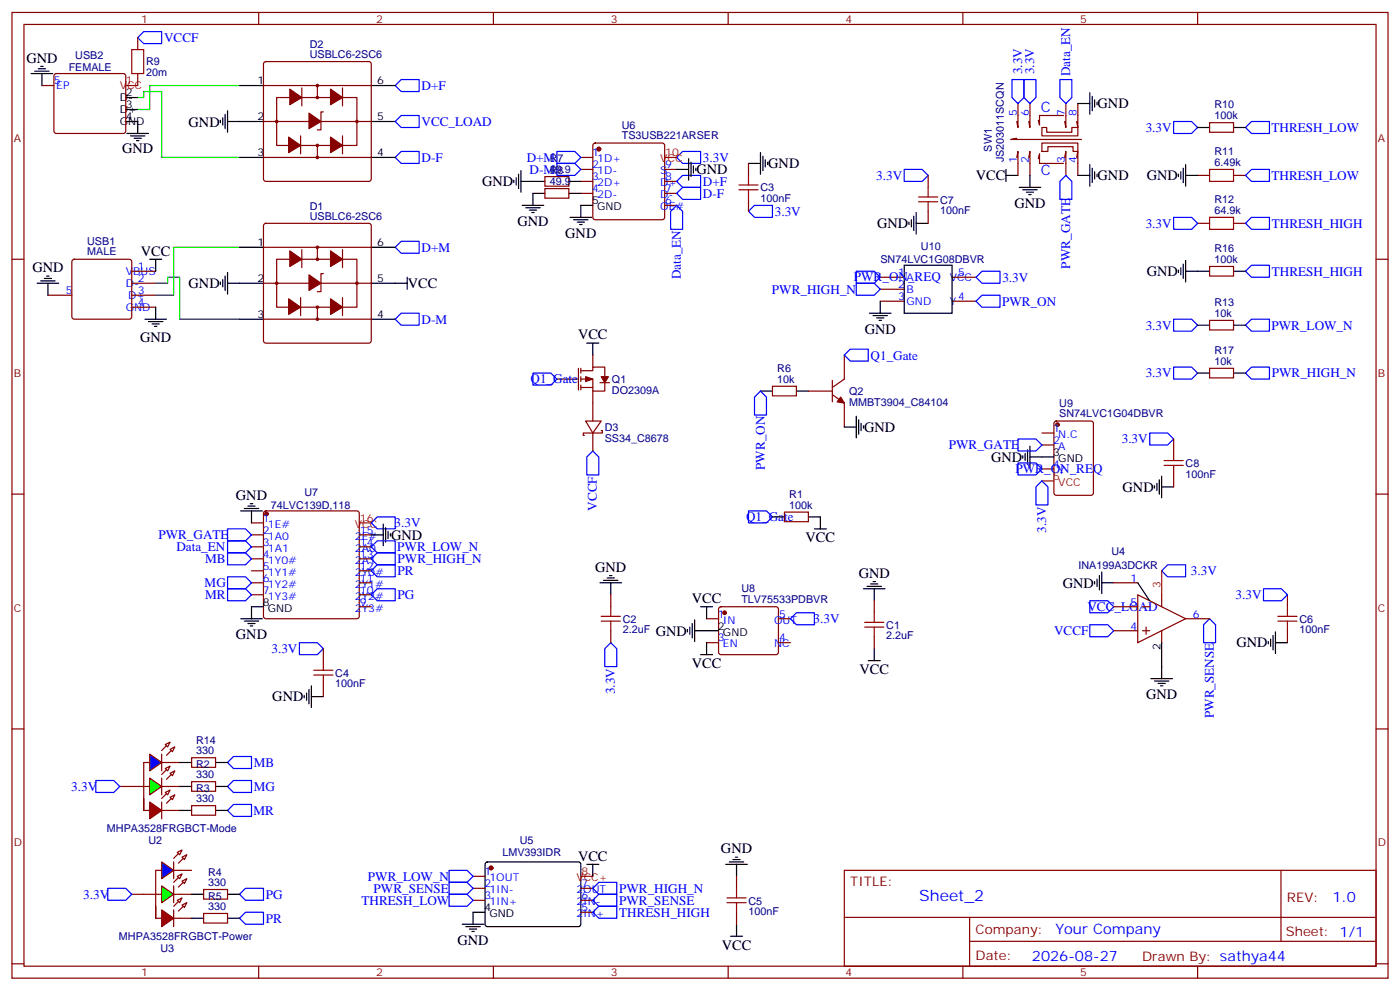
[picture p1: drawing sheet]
<svg xmlns="http://www.w3.org/2000/svg" width="412mm" height="292mm" viewBox="0 0 412 292" stroke-linecap="round" stroke-linejoin="round" font-family="sans-serif">
<g fill="none" stroke="#870000" stroke-width=".35">
<path d="M3.5 3.7h405.4v284.3h-405.4zM7.1 7.2h398.2v277.3h-398.2zM76.2 3.7v3.5M145.3 3.7v3.5M214.5 3.7v3.5M283.6 3.7v3.5M352.8 3.7v3.5M12.3 25.2h3.6M16.1 21.9l.5-.2h19.7l.5 .2 .2 .5v16.2l-.2 .5-.5 .2h-19.7l-.5-.2-.2-.5v-16.2zM299.9 30.5v7l-.4-1.7M303.4 30.5v7l-.4-1.7M306.9 37.5h1.4v1.4h7.4v-1.4h1.8v2.5h-10.6z"/>
<path d="M313.3 34h-7.1v2.8l-.3-1.4M314 30.5v7l-.4-1.7M317.5 30.5v7l-.4-1.7M171.1 46.4h3.5M171.1 49.9h3.5M171.1 53.4h3.5M171.1 56.9h3.5M174.9 42.3l.4-.2h19.8l.5 .2 .2 .5v21.2l-.2 .5-.5 .2h-19.8l-.5-.2-.2-.5v-21.2zM195.8 49.9h3.5M195.8 53.4h3.5M195.8 56.9h3.5M299.5 46.4l.4-1.8v7"/>
<path d="M299.5 40.7l-1.8 .4h20.9M303 46.4l.4-1.8v7M305.9 46.7l.3-1.4v2.8h7.1M306.9 42.1h10.6v2.5h-1.4v-1.4h-7.4v1.4h-1.8zM313.6 46.4l.4-1.8v7M317.1 46.4l.4-1.8v7M3.5 76.3h3.6M21.4 76.5l.5-.2h16.2l.5 .2 .2 .5v16.3l-.2 .5-.5 .2h-16.2l-.5-.3-.2-.4v-16.3zM38.8 79.9h7.1M195.8 60.5h3.5M405.3 76.3h3.6M14.1 86.9h7.1"/>
<path d="M38.8 86.9h7.1M38.8 83.4h7.1M38.8 90.5h7.1M164 111.6h6.4M170.4 108.4v6.4M171.1 111.6h3.5v3.5h3.6v-3.5M171.1 109.1h3.5v-1h3.6v2.8M171.1 108.4v1.5M171.1 110.9v1.4M171.1 113.4v1.4M171.1 114.1h3.5M174.6 104.6v3.5"/>
<path d="M174.6 115.1v3.6M176.7 112.7h2.9M3.5 145.5h3.6M405.3 145.5h3.6M3.5 214.6h3.6M48.7 219.2l1.4-.7-.7 1.4zM405.3 214.6h3.6M38.8 231.6h3.5M44.1 224.5h-1.8v14.1v-3.5M47.6 224.5h1.8M47.6 222v5M50.1 220.6l1.4-.7-.7 1.4z"/>
<path d="M248.7 256.3h156.6v28.2h-156.6zM377.3 256.3v20.9M248.7 270.1h156.5M285.6 277.2h119.6M285.6 270.1v14.1M3.5 283.8h3.6M76.2 284.5v3.5M145.3 284.5v3.5M214.5 284.5v3.5M283.6 284.5v3.5M352.8 284.5v3.5M405.3 283.8h3.6"/>
</g>
<g fill="none" stroke="#00f" stroke-width=".35">
<path d="M42.3 9.3h5.3v3.5h-5.3l-1.7-1.7zM118.2 23.4h5.3v3.6h-5.3l-1.8-1.8zM298.1 23.4h3.5v5.3l-1.7 1.8-1.8-1.8zM301.6 23.4h3.6v5.3l-1.8 1.8-1.8-1.8zM312.2 23.4h3.5v5.3l-1.7 1.8-1.8-1.8zM116.4 46.4l1.8-1.8h5.3v3.5h-5.3zM164 44.6h5.3l1.8 1.8-1.8 1.7h-5.3zM164 48.1h5.3l1.8 1.8-1.8 1.7h-5.3zM199.3 46.4l1.8-1.8h5.3v3.5h-5.3zM199.3 53.4l1.8-1.8h5.3v3.6h-5.3zM199.3 56.9l1.8-1.7h5.3v3.5h-5.3zM314 51.6l1.7 1.8v5.3h-3.5v-5.3z"/>
<path d="M116.4 72.8l1.8-1.8h5.3v3.6h-5.3zM199.3 60.5l1.8 1.7v5.3h-3.5v-5.3zM220.5 62.2l1.7-1.7h5.3v3.5h-5.3zM116.4 94l1.8-1.8h5.3v3.5h-5.3zM157 109.9h5.3l1.7 1.7-1.7 1.8h-5.3zM174.6 132.8l1.8 1.7v5.3h-3.5v-5.3zM220.5 150.4h5.3l1.7 1.8-1.7 1.8h-5.3zM179.9 189.2l1.8 1.8v5.3h-3.5v-5.3z"/>
</g>
<g fill="none" stroke="#000" stroke-width=".35">
<path d="M12 19.5h.7M9.2 21.7h6.3M10.2 21h4.3M11.3 20.2h2.1M12.3 21.7v3.5M37 35.8h3.6v3.5M37 32.2h3.6M37 28.7h3.6M37.4 39.3h6.3M317.5 30.5h3.5M321 27.3v6.4M321.7 28.4v4.2"/>
<path d="M322.4 29.4v2.1M323.1 30.1v.7M38.5 40h4.2M39.5 40.7h2.1M40.2 41.4h.7M199.3 49.9h3.5M202.8 46.7v6.4M203.6 47.8v4.2M204.3 48.8v2.1M205 49.5v.7M220.5 48.1h3.5M224 44.9v6.4"/>
<path d="M224.7 46v4.2M225.4 47.1v2.1M226.1 47.8v.7M296.3 51.6h3.6M296.3 49.9v3.5M300.2 55.2h6.4M301.3 55.9h4.2M302.3 56.6h2.1M303 57.3h.7M303.4 51.6v3.6M317.5 51.6h3.5M321 48.5v6.3"/>
<path d="M321.7 49.5v4.3M322.4 50.6v2.1M323.1 51.3v.7M44.1 76.3h3.5M45.9 76.3v3.6M167.9 64h6.4M169 64.7h4.2M170 65.4h2.2M170.7 66.1h.7M174.6 60.5h-3.5v3.5M10.9 83.4h6.4M12 82.7h4.2"/>
<path d="M13.1 82h2.1M13.8 81.3h.7M14.1 83.4v3.5M42.7 94h6.3M43.7 94.7h4.3M44.8 95.4h2.1M45.5 96.1h.7M45.9 90.5v3.5M172.9 101h3.5M174.6 101v3.6M239.9 155.7h3.5M241.7 152.2v3.5"/>
<path d="M176.7 171.6h6.4M177.8 170.9h4.2M178.9 170.2h2.1M179.6 169.5h.7M179.9 171.6v3.5M254.4 173.4h6.3M255.4 172.6h4.2M256.5 171.9h2.1M257.2 171.2h.7M257.5 173.4v3.5M255.8 194.5h3.5M257.5 191v3.5"/>
</g>
<path d="M37 25.2h3.6M195.8 46.4h3.5" fill="none" stroke="#f00" stroke-width=".35"/>
<g fill="#870000" stroke="#870000" stroke-width=".35">
<path d="M177.1 110.9h2.1l-1 1.8z"/>
<path d="M172.5 110.9l2.1 .7-2.1 .7z"/>
<path d="M49 222.4l1.4-1.4z"/>
<path d="M47.6 221l1.4-1.4z"/>
<circle cx="176.4" cy="43.9" r=".53"/>
</g>
<path d="M44.1 222l3.5 2.5-3.5 2.5z" fill="#00f" stroke="#870000" stroke-width=".35"/>
<path d="M42.3 231.6h1.8M47.6 231.6h1.8M47.6 229.1v4.9M48.7 226.3l1.4-.7-.7 1.4zM49.4 224.5h3.5M50.1 227.7l1.4-.7-.7 1.4z" fill="none" stroke="#870000" stroke-width=".35"/>
<g fill="#870000" stroke="#870000" stroke-width=".35">
<path d="M50.4 228l-1.4 1.4z"/>
<path d="M47.6 228l1.4-1.4z"/>
</g>
<path d="M44.1 229.1l3.5 2.5-3.5 2.4z" fill="#0f0" stroke="#870000" stroke-width=".35"/>
<path d="M35.3 231.6h3.5M49.4 231.6h3.5M49.4 238.6h3.5" fill="none" stroke="#870000" stroke-width=".35"/>
<path d="M44.1 236.1l3.5 2.5-3.5 2.5z" fill="#f00" stroke="#870000" stroke-width=".35"/>
<path d="M42.3 238.6h1.8M47.6 236.1v5M47.6 238.6h1.8M48.7 233.3l1.4-.7-.7 1.4zM50.1 234.7l1.4-.7-.7 1.4zM47.6 256.3h-1.7v14.1v-3.6M51.2 256.3h1.7M51.2 253.8v4.9M52.2 251l1.4-.7-.7 1.4zM53.6 252.4l1.4-.7-.7 1.4zM42.3 263.3h3.6" fill="none" stroke="#870000" stroke-width=".35"/>
<g fill="#870000" stroke="#870000" stroke-width=".35">
<path d="M47.6 235.1l1.4-1.4z"/>
<path d="M49 236.5l1.4-1.4z"/>
<path d="M52.6 254.1l1.4-1.4z"/>
<path d="M51.2 252.7l1.4-1.4z"/>
</g>
<path d="M47.6 253.8l3.6 2.5-3.6 2.4z" fill="#00f" stroke="#870000" stroke-width=".35"/>
<path d="M52.2 258l1.4-.7-.7 1.4zM52.9 256.3h3.5M53.6 259.4l1.4-.7-.7 1.4zM45.9 263.3h1.7M51.2 263.3h1.7M51.2 260.8v5" fill="none" stroke="#870000" stroke-width=".35"/>
<g fill="#870000" stroke="#870000" stroke-width=".35">
<path d="M52.6 261.2l1.4-1.4z"/>
<path d="M51.2 259.8l1.4-1.4z"/>
</g>
<path d="M47.6 260.8l3.6 2.5-3.6 2.5z" fill="#0f0" stroke="#870000" stroke-width=".35"/>
<path d="M38.8 263.3h3.5M52.9 263.3h3.5M52.9 270.4h3.5" fill="none" stroke="#870000" stroke-width=".35"/>
<path d="M47.6 267.9l3.6 2.5-3.6 2.4z" fill="#f00" stroke="#870000" stroke-width=".35"/>
<g fill="none" stroke="#870000" stroke-width=".35">
<path d="M40.6 11.1v3.5M40.6 21.7v3.5M352.8 51.6h3.5M363.4 51.6h3.5M352.8 65.8h3.5M363.4 65.8h3.5M74.1 154h3.5M74.1 157.5h3.5M77.8 150.6l.5-.2h26.8l.5 .2 .2 .5v30.4l-.2 .5-.5 .2h-26.8l-.5-.3-.2-.4v-30.4zM105.8 157.5h3.6M74.1 161h3.5M74.1 164.5h3.5"/>
<path d="M74.1 168.1h3.5M74.1 171.6h3.5M74.1 175.1h3.5M105.8 161h3.6M105.8 164.5h3.6M105.8 168.1h3.6M105.8 171.6h3.6M105.8 175.1h3.6M105.8 178.6h3.6M139.3 258h3.6M45.9 270.4h1.7M51.2 267.9v4.9"/>
<path d="M51.2 270.4h1.7M52.2 265.1l1.4-.7-.7 1.4zM53.6 266.5l1.4-.7-.7 1.4zM139.3 261.5h3.6M139.3 265.1h3.6M171.1 261.5h3.5M171.1 265.1h3.5M171.1 268.6h3.5"/>
</g>
<g fill="#870000" stroke="#870000" stroke-width=".35">
<path d="M51.2 266.8l1.4-1.4z"/>
<path d="M52.6 268.3l1.4-1.5z"/>
<circle cx="144.6" cy="255.6" r=".53"/>
<circle cx="78.5" cy="151.3" r=".53"/>
</g>
<g fill="none" stroke="#000" stroke-width=".35">
<path d="M347.1 51.3v.7M347.8 50.6v2.1M348.5 49.5v4.3M349.2 51.6h3.6M349.2 48.5v6.3M347.1 79.5v.7M347.8 78.8v2.1M348.5 77.8v4.2M349.2 76.7v6.3M349.2 79.9h3.6M70.9 150.4h6.4M72 149.7h4.2"/>
<path d="M73 149h2.1M73.7 148.3h.7M74.1 150.4v3.6M109.4 157.5h3.5M112.9 154.3v6.4M113.6 155.4v4.2M114.3 156.4v2.1M115 157.1v.7M77.6 178.6h-3.5v3.6M322.4 171.2v.7M323.1 170.5v2.1M323.8 169.5v4.2"/>
<path d="M324.6 171.6h3.5M324.6 168.4v6.4M70.9 182.2h6.4M72 182.9h4.2M73 183.6h2.1M73.7 184.3h.7M339 199.8h6.4M342.2 196.3v3.5M340.1 200.5h4.2M341.1 201.2h2.2M341.8 201.9h.7M143.1 254l.5-.2h27.1l.4 .7-.1 17.9-.6 .4h-27.1l-.4-.7v-17.6z"/>
<path d="M136.2 272.1h6.3M137.2 272.8h4.3M138.3 273.5h2.1M139 274.2h.7M142.9 268.6h-3.6v3.5"/>
</g>
<path d="M105.8 154h3.6M171.1 258h3.5" fill="none" stroke="#f00" stroke-width=".35"/>
<g fill="none" stroke="#00f" stroke-width=".35">
<path d="M345.7 35.8h5.3l1.8 1.7-1.8 1.8h-5.3zM366.9 37.5l1.8-1.7h5.2v3.5h-5.2zM366.9 51.6l1.8-1.7h5.2v3.5h-5.2zM345.7 64h5.3l1.8 1.8-1.8 1.7h-5.3zM366.9 65.8l1.8-1.8h5.2v3.5h-5.2zM366.9 79.9l1.8-1.8h5.2v3.5h-5.2zM345.7 94h5.3l1.8 1.7-1.8 1.8h-5.3zM366.9 95.7l1.8-1.7h5.2v3.5h-5.2zM345.7 108.1h5.3l1.8 1.8-1.8 1.7h-5.3zM366.9 109.9l1.8-1.8h5.2v3.5h-5.2zM67 155.7h5.3l1.8 1.8-1.8 1.7h-5.3zM67 159.2h5.3l1.8 1.8-1.8 1.8h-5.3z"/>
<path d="M109.4 154l1.7-1.8h5.3v3.5h-5.3zM67 162.8h5.3l1.8 1.7-1.8 1.8h-5.3zM67 169.8h5.3l1.8 1.8-1.8 1.8h-5.3zM67 173.4h5.3l1.8 1.7-1.8 1.8h-5.3zM109.4 161l1.7-1.8h5.3v3.6h-5.3zM109.4 164.5l1.7-1.7h5.3v3.5h-5.3zM109.4 175.1l1.7-1.7h5.3v3.5h-5.3zM109.4 168.1l1.7-1.8h5.3v3.5h-5.3zM321 176.9h5.3l1.8 1.7-1.8 1.8h-5.3zM342.2 168.1l1.8-1.8h5.2v3.5h-5.2zM321 183.9h5.3l1.8 1.8-1.8 1.8h-5.3zM356.3 182.2l1.8 1.7v5.3h-3.6v-5.3z"/>
<path d="M28.2 229.8h5.3l1.8 1.8-1.8 1.7h-5.3zM67 238.6l1.8-1.7h5.3v3.5h-5.3zM67 224.5l1.8-1.8h5.3v3.6h-5.3zM67 231.6l1.8-1.8h5.3v3.5h-5.3zM132.3 259.8h5.3l1.7 1.7-1.7 1.8h-5.3zM132.3 256.3h5.3l1.7 1.7-1.7 1.8h-5.3zM31.7 261.5h5.3l1.8 1.8-1.8 1.8h-5.3zM70.6 270.4l1.7-1.8h5.3v3.5h-5.3zM70.6 263.3l1.7-1.8h5.3v3.6h-5.3zM132.3 263.3h5.3l1.7 1.8-1.7 1.7h-5.3zM174.6 268.6l1.8-1.8h5.3v3.6h-5.3zM174.6 265.1l1.8-1.8h5.3v3.5h-5.3z"/>
<path d="M174.6 261.5l1.8-1.7h5.3v3.5h-5.3z"/>
</g>
<path d="M38.8 14.6h3.5v7.1h-3.5zM356.3 49.9h7.1v3.5h-7.1zM356.3 64h7.1v3.5h-7.1z" fill="none" stroke="#a10000" stroke-width=".35"/>
<path d="M77.8 66l.5-.2h30.4l.5 .2 .2 .5v33.8l-.3 .5-.4 .2h-30.4l-.5-.2-.2-.5v-33.8z" fill="#fff" stroke="#870000" stroke-width=".35"/>
<path d="M70.6 72.8h7M109.4 72.8h7M70.6 83.4h7M70.6 94h7M109.4 83.4h7M109.4 94h7" fill="none" stroke="#000" stroke-width=".35"/>
<g fill="none" stroke="#870000" stroke-width=".35">
<path d="M77.6 72.8h31.8M81.5 76.3h23.6v14.2h-23.6zM88.9 73.5v5.3M93.5 72.8v3.5M100.9 73.5v5.3M77.6 94h31.8M77.6 83.4h31.8M88.5 87.6v5.3M93.5 90.5v3.5M95.2 80.6h-.7v5.3h-1M100.9 87.6v5.3"/>
<circle cx="93.5" cy="72.8" r=".35"/>
<circle cx="93.5" cy="76.3" r=".35"/>
<circle cx="81.5" cy="83.4" r=".35"/>
<circle cx="93.5" cy="90.5" r=".35"/>
<circle cx="93.5" cy="94" r=".35"/>
<circle cx="105.1" cy="83.4" r=".35"/>
</g>
<g fill="#870000" stroke="#870000" stroke-width=".35">
<path d="M91 80.9l3.5 2.5-3.5 2.1z"/>
<path d="M85.4 73.9l3.5 2.4-3.5 2.2z"/>
<path d="M97.4 73.9l3.5 2.4-3.5 2.2z"/>
<path d="M85 88l3.5 2.5-3.5 2.1z"/>
<path d="M97.4 88l3.5 2.5-3.5 2.1z"/>
</g>
<path d="M77.8 18.3l.5-.2h30.4l.5 .2 .2 .5v33.9l-.3 .5-.4 .2h-30.4l-.5-.2-.2-.5v-33.9z" fill="#fff" stroke="#870000" stroke-width=".35"/>
<g fill="none" stroke="#000" stroke-width=".35">
<path d="M64.9 35.4v.7M65.6 34.7v2.1M66.3 33.7v4.2M67 35.8h10.6M67 32.6v6.3M70.6 25.2h7M109.4 25.2h7M109.4 35.8h7M352.8 37.5h3.5M363.4 37.5h3.5M70.6 46.4h7M109.4 46.4h7"/>
<path d="M151.3 53.1v.7M152 52.4v2.1M152.8 51.3v4.2M153.5 53.4h7M153.5 50.2v6.4M160.5 56.9h-3.5v3.6M167.6 53.4h3.5M167.6 56.9h3.5M153.8 60.5h6.4M154.9 61.2h4.2M155.9 61.9h2.1M156.6 62.6h.7"/>
<path d="M266.3 78.1h14.2v14.1h-14.2zM267.8 65.4v.7M268.5 64.7v2.1M269.2 63.6v4.3M269.9 65.8h3.5M269.9 62.6v6.3M352.8 79.9h3.5M363.4 79.9h3.5M64.9 83v.7M65.6 82.3v2.2M66.3 81.3v4.2M67 83.4h3.6"/>
<path d="M67 80.2v6.4M116.4 83.4h3.5M119.9 81.6v3.6M256.1 92.2h6.4M257.2 92.9h4.2M258.2 93.6h2.1M258.9 94.3h.7M259.3 88.7v3.5M352.8 95.7h3.5M363.4 95.7h3.5M224 115.1h3.5M234.6 115.1h3.5"/>
<path d="M352.8 109.9h3.5M363.4 109.9h3.5M248.7 125.7h3.5M252.2 122.6v6.3M252.9 123.6v4.2M253.6 124.7v2.1M254.4 125.4v.7M301.3 134.2v.7M302 133.5v2.1M302.7 132.4v4.3M303.4 134.5h7M303.4 131.4v6.3"/>
<path d="M227.5 152.2h3.6M238.1 152.2h3.6M340.1 143v.7M340.8 142.3v2.1M341.5 141.3v4.2M342.2 140.2v6.3M342.2 143.4h3.5M206.4 178.6h3.5M208.1 178.6v3.6M335.1 171.6l3.6 5.3M202.5 185.3v.8M203.2 184.6v2.2"/>
<path d="M203.9 183.6v4.2M204.6 185.7h7.1M204.6 182.5v6.4M206.4 192.8h3.5M208.1 189.2v3.6M342.2 189.2v7.1M373.6 188.9v.7M374.3 188.2v2.1M375 187.1v4.2M375.7 189.2h3.5M375.7 186.1v6.3M89.6 204.8v.7"/>
<path d="M90.3 204v2.2M91 203v4.2M91.7 205.1h3.5M91.7 201.9v6.4M52.9 224.5h3.5M52.9 231.6h3.5M52.9 238.6h3.5M63.5 224.5h3.5M63.5 231.6h3.5M63.5 238.6h3.5M172.9 254.5h3.5M174.6 254.5v3.5"/>
<path d="M213.8 254.5h6.3M214.8 253.8h4.3M215.9 253.1h2.1M216.6 252.4h.7M217 254.5v3.5M56.4 263.3h3.6M56.4 270.4h3.6M67 263.3h3.6M67 270.4h3.6M215.2 275.7h3.5M217 272.1v3.6"/>
</g>
<g fill="none" stroke="#870000" stroke-width=".35">
<path d="M77.6 25.2h31.8M77.6 35.8h31.8M81.5 28.7h23.6v14.1h-23.6zM88.9 25.9v5.3M93.5 25.2v3.5M95.2 32.9h-.7v5.3h-1M100.9 25.9v5.3M356.3 36.1h7.1v2.8h-7.1zM77.6 46.4h31.8M88.5 40v5.3M93.5 42.8v3.6M100.9 40v5.3"/>
<path d="M160.5 52h7.1v2.8h-7.1zM160.5 55.5h7.1v2.8h-7.1zM220.5 48.1v3.5M220.5 58.7v3.5M273.4 51.6v3.6M273.4 62.2v3.6M356.3 78.5h7.1v2.8h-7.1zM259.3 81.6h7M259.3 85.2h7M259.3 88.7h7M280.5 81.6h7M280.5 88.7h7"/>
<path d="M356.3 94.3h7.1v2.9h-7.1zM174.6 118.7v5.3M227.5 113.7h7.1v2.9h-7.1zM238.1 115.1h7.1M245.2 116.2l3.5 2.5v7M245.2 112v6.3M248.7 104.6v7l-3.5 2.5M356.3 108.4h7.1v2.9h-7.1zM172.5 124h4.6l-2.5 3.5zM174.6 127.5h-2.8v.7h.4M174.6 127.5v5.3M177.1 126.8h.3v.7h-2.8"/>
<path d="M306.9 127.5h3.5M306.9 131h3.5M306.9 138.1h3.5M310.7 124.2l.4-.2h10.3l.6 .4 .1 20.7-.5 .7h-10.5l-.6-.4-.1-20.7zM345.7 129.3v3.5M345.7 139.8v3.6M231.1 150.8h7v2.8h-7zM179.9 175.1v3.5M211.9 178.9l.5-.3h16.2l.5 .3 .2 .5v12.7l-.2 .5-.5 .2h-16.2l-.5-.3-.2-.4v-12.7zM257.5 176.9v3.5M328.1 178.6h7M328.1 171.6h7"/>
<path d="M335.1 175.1l14.1 7.1-14.1 7zM336.5 178.6h2.2M342.2 175.1v3.5M379.2 175.1v3.5M95.2 191v3.5M179.9 185.7v3.5M208.1 182.2h3.6M208.1 189.2h3.6M229.3 182.2h3.5M229.3 189.2h3.5M257.5 187.5v3.5M328.1 185.7h7"/>
<path d="M336.5 185.7h2.2M337.6 184.6v2.2M342.2 185.7v3.5M349.2 182.2h7.1M379.2 185.7v3.5M95.2 201.6v3.5M56.4 223.1h7.1v2.8h-7.1zM56.4 230.2h7.1v2.8h-7.1zM56.4 237.2h7.1v2.8h-7.1zM217 258v3.5M60 261.9h7v2.8h-7zM60 269h7v2.8h-7z"/>
<path d="M217 268.6v3.5"/>
<circle cx="81.5" cy="35.8" r=".35"/>
<circle cx="93.5" cy="25.2" r=".35"/>
<circle cx="93.5" cy="28.7" r=".35"/>
<circle cx="105.1" cy="35.8" r=".35"/>
<circle cx="93.5" cy="46.4" r=".35"/>
<circle cx="93.5" cy="42.8" r=".35"/>
</g>
<g fill="#870000" stroke="#870000" stroke-width=".35">
<path d="M91 33.3l3.5 2.5-3.5 2.1z"/>
<path d="M85.4 26.2l3.5 2.5-3.5 2.1z"/>
<path d="M97.4 26.2l3.5 2.5-3.5 2.1z"/>
<path d="M85 40.4l3.5 2.4-3.5 2.1z"/>
<path d="M97.4 40.4l3.5 2.4-3.5 2.1z"/>
<path d="M247.6 116.9l1.1 1.8-2.1-.4z"/>
<circle cx="213.4" cy="180.4" r=".53"/>
<circle cx="311.5" cy="125" r=".53"/>
</g>
<path d="M40.6 28.7h1.7v-1.7h5.3v19.4h23M70.6 25.2h-26.5v7h-3.5M70.6 72.8h-19.4v14.1h-5.3M45.9 83.4h3.5v-1.8h3.5v12.4h17.7" fill="none" stroke="#008700" stroke-width=".35"/>
<g fill="none" stroke="#00f" stroke-width=".35">
<path d="M116.4 35.8l1.8-1.8h5.3v3.5h-5.3zM266.3 49.9h5.3l1.8 1.7-1.8 1.8h-5.3zM252.2 79.9h5.3l1.8 1.7-1.8 1.8h-5.3zM252.2 83.4h5.3l1.8 1.8-1.8 1.7h-5.3zM287.5 81.6l1.8-1.7h5.3v3.5h-5.3zM287.5 88.7l1.8-1.8h5.3v3.6h-5.3zM224 115.1l1.8 1.8v5.3h-3.6v-5.3zM248.7 104.6l1.8-1.8h5.3v3.5h-5.3zM299.9 129.3h5.3l1.7 1.7-1.7 1.8h-5.3zM299.9 136.3h5.3l1.7 1.8-1.7 1.7h-5.3zM338.7 127.5h5.3l1.7 1.8-1.7 1.7h-5.3zM306.9 141.6l1.8 1.8v5.3h-3.5v-5.3z"/>
<path d="M372.2 173.4h5.3l1.7 1.7-1.7 1.8h-5.3zM88.2 189.2h5.3l1.7 1.8-1.7 1.8h-5.3zM232.8 182.2l1.8-1.8h5.3v3.5h-5.3z"/>
</g>
<path d="M306.9 141.6h3.5M342.2 168.1v7" fill="none" stroke="#f00" stroke-width=".35"/>
<g fill="none" stroke="#a10000" stroke-width=".35">
<path d="M217.7 55.9h5.6M217.7 54.5h5.6M220.5 51.6v2.9M220.5 55.9v2.8M270.6 58h5.6M270.6 59.4h5.6M273.4 55.2v2.8M273.4 59.4v2.8M342.9 135.6h5.6M342.9 137h5.6M345.7 132.8v2.8M345.7 137v2.8"/>
<path d="M179.9 178.6v2.9M379.2 178.6v2.9M92.4 197.3h5.7M92.4 198.8h5.7M95.2 194.5v2.8M95.2 198.8v2.8M177.1 181.5h5.6M177.1 182.9h5.6M179.9 182.9v2.8M254.7 183.2h5.6M254.7 184.6h5.6M257.5 180.4v2.8"/>
<path d="M257.5 184.6v2.9M376.4 181.5h5.7M376.4 182.9h5.7M379.2 182.9v2.8M214.1 264.4h5.7M214.1 265.8h5.7M217 261.5v2.9M217 265.8v2.8"/>
</g>
<text font-size="4.6" fill="#00f" x="270.8" y="265.3">Sheet_2</text>
<g font-size="4.2">
<text x="7.8" y="18.5">GND</text>
<text x="323.3" y="31.9">GND</text>
<text x="55.6" y="37.3">GND</text>
<text x="36" y="44.9">GND</text>
<text x="205.1" y="51.3">GND</text>
<text x="226.3" y="49.6">GND</text>
<text x="287.5" y="53.1">VCC</text>
<text x="323.3" y="53.1">GND</text>
<text x="337.8" y="53.1">GND</text>
<text x="142" y="54.8">GND</text>
<text x="298.8" y="61.3">GND</text>
<text x="152.4" y="66.5">GND</text>
<text x="166.5" y="70.1">GND</text>
<text x="258.4" y="67.2">GND</text>
<text x="41.5" y="75.3">VCC</text>
<text x="9.5" y="80.2">GND</text>
<text x="337.8" y="81.4">GND</text>
<text x="55.6" y="84.8">GND</text>
<text x="120.1" y="84.8">VCC</text>
<text x="41.3" y="100.8">GND</text>
<text x="170.3" y="99.9">VCC</text>
<text x="254.7" y="98.3">GND</text>
<text x="254.5" y="127.2">GND</text>
<text x="291.9" y="136">GND</text>
<text x="69.5" y="147.2">GND</text>
<text x="330.7" y="144.8">GND</text>
<text x="115.2" y="158.9">GND</text>
<text x="237.3" y="159.7">VCC</text>
<text x="175.3" y="168.4">GND</text>
<text x="252.9" y="170.2">GND</text>
<text x="313.1" y="173">GND</text>
<text x="203.8" y="177.5">VCC</text>
<text x="69.5" y="188.2">GND</text>
<text x="193.1" y="187.1">GND</text>
<text x="364.2" y="190.6">GND</text>
<text x="203.8" y="196.7">VCC</text>
<text x="253.2" y="198.5">VCC</text>
<text x="80.2" y="206.5">GND</text>
<text x="337.6" y="205.9">GND</text>
<text x="212.4" y="251.3">GND</text>
<text x="170.3" y="253.5">VCC</text>
<text x="134.8" y="278.2">GND</text>
<text x="212.6" y="279.6">VCC</text>
</g>
<g font-size="4.2" fill="#00f">
<text x="306.6" y="32.9">C</text>
<text x="306.6" y="51.6">C</text>
<text x="392.5" y="265.5">1.0</text>
<text x="310.9" y="275.1">Your Company</text>
<text x="304" y="282.9">2026-08-27</text>
</g>
<g font-size="3.9" fill="#00f">
<text x="48.3" y="12.4">VCCF</text>
<text x="301.1" y="21.9" transform="rotate(-90 301.1 21.9)">3.3V</text>
<text x="304.6" y="21.9" transform="rotate(-90 304.6 21.9)">3.3V</text>
<text x="315.2" y="22.5" transform="rotate(-90 315.2 22.5)">Data_EN</text>
<text x="124.2" y="26.5">D+F</text>
<text x="124.2" y="37">VCC_LOAD</text>
<text x="337.5" y="38.8">3.3V</text>
<text x="374.5" y="38.8">THRESH_LOW</text>
<text x="124.2" y="47.6">D-F</text>
<text x="155.2" y="47.6">D+M</text>
<text x="207.1" y="47.6">3.3V</text>
<text x="156" y="51.1">D-M</text>
<text x="258.1" y="52.9">3.3V</text>
<text x="374.5" y="52.9">THRESH_LOW</text>
<text x="207.1" y="54.7">D+F</text>
<text x="207.1" y="58.2">D-F</text>
<text x="228.2" y="63.5">3.3V</text>
<text x="337.5" y="67">3.3V</text>
<text x="374.6" y="67">THRESH_HIGH</text>
<text x="124.2" y="74.1">D+M</text>
<text x="200.6" y="82.2" transform="rotate(-90 200.6 82.2)">Data_EN</text>
<text x="251.5" y="82.9">PWR_ON_REQ</text>
<text x="295.3" y="82.9">3.3V</text>
<text x="315.2" y="79.1" transform="rotate(-90 315.2 79.1)">PWR_GATE</text>
<text x="374.6" y="81.1">THRESH_HIGH</text>
<text x="227.4" y="86.5">PWR_HIGH_N</text>
<text x="124.2" y="95.3">D-M</text>
<text x="295.2" y="90.1">PWR_ON</text>
<text x="337.5" y="97">3.3V</text>
<text x="374.6" y="97.1">PWR_LOW_N</text>
<text x="256.5" y="105.9">Q1_Gate</text>
<text x="156.3" y="112.9">Q1_Gate</text>
<text x="337.5" y="111.1">3.3V</text>
<text x="374.6" y="111.1">PWR_HIGH_N</text>
<text x="330.4" y="130.5">3.3V</text>
<text x="279.5" y="132.3">PWR_GATE</text>
<text x="225.3" y="138.4" transform="rotate(-90 225.3 138.4)">PWR_ON</text>
<text x="299.2" y="139.3">PWR_ON_REQ</text>
<text x="116.2" y="155.2">3.3V</text>
<text x="175.8" y="150.4" transform="rotate(-90 175.8 150.4)">VCCF</text>
<text x="219.8" y="153.4">Q1_Gate</text>
<text x="46.7" y="158.7">PWR_GATE</text>
<text x="308.2" y="156.9" transform="rotate(-90 308.2 156.9)">3.3V</text>
<text x="52" y="162.3">Data_EN</text>
<text x="60.5" y="165.8">MB</text>
<text x="117" y="162.3">PWR_LOW_N</text>
<text x="117.1" y="165.8">PWR_HIGH_N</text>
<text x="60.3" y="172.8">MG</text>
<text x="117.1" y="169.3">PR</text>
<text x="350.8" y="169.3">3.3V</text>
<text x="60.5" y="176.4">MR</text>
<text x="117.1" y="176.4">PG</text>
<text x="320.3" y="179.9">VCC_LOAD</text>
<text x="364" y="176.4">3.3V</text>
<text x="239.7" y="183.4">3.3V</text>
<text x="310.5" y="186.9">VCCF</text>
<text x="80" y="192.3">3.3V</text>
<text x="181.1" y="204.4" transform="rotate(-90 181.1 204.4)">3.3V</text>
<text x="357.6" y="211.5" transform="rotate(-90 357.6 211.5)">PWR_SENSE</text>
<text x="74.8" y="225.8">MB</text>
<text x="21" y="232.8">3.3V</text>
<text x="74.8" y="232.8">MG</text>
<text x="74.7" y="239.9">MR</text>
<text x="108.4" y="259.3">PWR_LOW_N</text>
<text x="110" y="262.8">PWR_SENSE</text>
<text x="182.4" y="262.8">PWR_HIGH_N</text>
<text x="24.5" y="264.6">3.3V</text>
<text x="78.3" y="264.6">PG</text>
<text x="106.5" y="266.3">THRESH_LOW</text>
<text x="182.4" y="269.9">THRESH_HIGH</text>
<text x="182.4" y="266.3">PWR_SENSE</text>
<text x="78.3" y="271.6">PR</text>
</g>
<g font-size="3.9" fill="#800">
<text x="250.5" y="260.8">TITLE:</text>
<text x="379.1" y="265.5">REV:</text>
<text x="287.4" y="275">Company:</text>
<text x="378.7" y="275.7">Sheet: 1/1</text>
<text x="287.4" y="282.7">Date:</text>
<text x="336.4" y="282.8">Drawn By: sathya44</text>
</g>
<g font-size="3.2" fill="#800">
<text x="41.6" y="6.7">1</text>
<text x="110.8" y="6.7">2</text>
<text x="179.9" y="6.7">3</text>
<text x="249.1" y="6.7">4</text>
<text x="318.2" y="6.7">5</text>
<text x="4.1" y="41.8">A</text>
<text x="405.9" y="41.8">A</text>
<text x="4.1" y="110.9">B</text>
<text x="405.9" y="110.9">B</text>
<text x="4.1" y="180.1">C</text>
<text x="405.9" y="180.1">C</text>
<text x="4.1" y="249.2">D</text>
<text x="405.9" y="249.2">D</text>
<text x="41.6" y="287.5">1</text>
<text x="110.8" y="287.5">2</text>
<text x="179.9" y="287.5">3</text>
<text x="249.1" y="287.5">4</text>
<text x="318.2" y="287.5">5</text>
</g>
<g font-size="3.2" fill="#000080">
<text x="22.2" y="17.5">USB2</text>
<text x="91.3" y="17.1">USBLC6-2SC6</text>
<text x="91.3" y="14.1">D2</text>
<text x="20.2" y="21">FEMALE</text>
<text x="43" y="22.5">20m</text>
<text x="43" y="19.3">R9</text>
<text x="357.7" y="35.1">100k</text>
<text x="357.7" y="31.9">R10</text>
<text x="183.2" y="41.1">TS3USB221ARSER</text>
<text x="183.2" y="37.9">U6</text>
<text x="161.9" y="47.7">R7</text>
<text x="292.2" y="44.6" transform="rotate(-90 292.2 44.6)">SW1</text>
<text x="295.7" y="47.8" transform="rotate(-90 295.7 47.8)">JS203011SCQN</text>
<text x="357.7" y="45.6">R11</text>
<text x="161.9" y="50.9">49.9</text>
<text x="161.9" y="51.3">R8</text>
<text x="357.7" y="48.8">6.49k</text>
<text x="161.9" y="54.5">49.9</text>
<text x="224" y="59.5">100nF</text>
<text x="224" y="56.3">C3</text>
<text x="276.9" y="60">C7</text>
<text x="357.7" y="59.7">R12</text>
<text x="91.3" y="64.7">USBLC6-2SC6</text>
<text x="91.3" y="61.7">D1</text>
<text x="276.9" y="63">100nF</text>
<text x="357.7" y="62.9">64.9k</text>
<text x="25.7" y="75.2">MALE</text>
<text x="25.7" y="72">USB1</text>
<text x="259.4" y="77.5">SN74LVC1G08DBVR</text>
<text x="271.3" y="73.7">U10</text>
<text x="357.7" y="77.4">100k</text>
<text x="357.7" y="74.2">R16</text>
<text x="357.7" y="93.3">10k</text>
<text x="357.7" y="90.1">R13</text>
<text x="357.7" y="107.4">10k</text>
<text x="357.7" y="104.2">R17</text>
<text x="180.3" y="112.8">Q1</text>
<text x="229" y="112.7">10k</text>
<text x="229" y="109.5">R6</text>
<text x="180.3" y="115.9">DO2309A</text>
<text x="250.1" y="119.4">MMBT3904_C84104</text>
<text x="250.1" y="116.4">Q2</text>
<text x="312" y="119.8">U9</text>
<text x="312" y="122.9">SN74LVC1G04DBVR</text>
<text x="178.2" y="130">SS34_C8678</text>
<text x="178.2" y="126.9">D3</text>
<text x="349.2" y="137.6">C8</text>
<text x="349.2" y="140.6">100nF</text>
<text x="79.8" y="149.8">74LVC139D,118</text>
<text x="89.7" y="146">U7</text>
<text x="232.5" y="149.7">100k</text>
<text x="232.5" y="146.5">R1</text>
<text x="317.7" y="167.4">INA199A3DCKR</text>
<text x="327.4" y="163.3">U4</text>
<text x="218.4" y="177.4">TLV75533PDBVR</text>
<text x="218.4" y="174.3">U8</text>
<text x="183.4" y="183.3">C2</text>
<text x="261.1" y="185.1">C1</text>
<text x="382.8" y="183.4">C6</text>
<text x="183.4" y="186.5">2.2uF</text>
<text x="261.1" y="188.2">2.2uF</text>
<text x="382.8" y="186.5">100nF</text>
<text x="98.8" y="202.4">100nF</text>
<text x="98.8" y="199.3">C4</text>
<text x="57.8" y="219">R14</text>
<text x="57.8" y="222">330</text>
<text x="57.8" y="226.1">R2</text>
<text x="57.8" y="229.1">330</text>
<text x="57.8" y="233.1">R3</text>
<text x="57.8" y="236.1">330</text>
<text x="31.5" y="245">MHPA3528FRGBCT-Mode</text>
<text x="43.8" y="248.6">U2</text>
<text x="153.1" y="248.6">U5</text>
<text x="61.3" y="257.8">R4</text>
<text x="148" y="252.1">LMV393IDR</text>
<text x="61.3" y="260.8">330</text>
<text x="61.3" y="267.9">330</text>
<text x="61.3" y="264.9">R5</text>
<text x="220.5" y="269.4">100nF</text>
<text x="220.5" y="266.3">C5</text>
<text x="35" y="276.8">MHPA3528FRGBCT-Power</text>
<text x="47.3" y="280.3">U3</text>
</g>
<g font-size="3.2" fill="#00f">
<text x="15.9" y="24.8">5</text>
<text x="16.6" y="26.2">EP</text>
<text x="299.5" y="34" transform="rotate(-90 299.5 34)">5</text>
<text x="303" y="34" transform="rotate(-90 303 34)">6</text>
<text x="313.6" y="34" transform="rotate(-90 313.6 34)">7</text>
<text x="317.1" y="34" transform="rotate(-90 317.1 34)">8</text>
<text x="174.4" y="46">1</text>
<text x="175.9" y="47.8">1D+</text>
<text x="174.4" y="49.5">2</text>
<text x="174.4" y="53.1">3</text>
<text x="175.9" y="51.3">1D-</text>
<text x="194.5" y="51.3">S</text>
<text x="196" y="53.1">8</text>
<text x="196" y="49.5">9</text>
<text x="299.5" y="48.1" transform="rotate(-90 299.5 48.1)">1</text>
<text x="303" y="48.1" transform="rotate(-90 303 48.1)">2</text>
<text x="313.6" y="48.1" transform="rotate(-90 313.6 48.1)">3</text>
<text x="317.1" y="48.1" transform="rotate(-90 317.1 48.1)">4</text>
<text x="174.4" y="56.6">4</text>
<text x="175.9" y="54.8">2D+</text>
<text x="175.9" y="58.3">2D-</text>
<text x="194.5" y="58.3">D-</text>
<text x="194.5" y="54.8">D+</text>
<text x="196" y="56.6">7</text>
<text x="194.5" y="61.9">OE#</text>
<text x="196" y="60.1">6</text>
<text x="37" y="80.9">VBUS</text>
<text x="40.6" y="83">2</text>
<text x="40.6" y="79.5">1</text>
<text x="264.6" y="81.3">1</text>
<text x="267.1" y="82.7">A</text>
<text x="279.8" y="82.7">VCC</text>
<text x="282.2" y="81.3">5</text>
<text x="19.4" y="86.6">5</text>
<text x="37" y="84.5">D-</text>
<text x="37.7" y="88">D+</text>
<text x="40.6" y="86.6">3</text>
<text x="264.6" y="84.8">2</text>
<text x="264.6" y="88.3">3</text>
<text x="267.1" y="86.2">B</text>
<text x="267.1" y="89.7">GND</text>
<text x="279.8" y="89.7">Y</text>
<text x="282.2" y="88.3">4</text>
<text x="37" y="91.5">GND</text>
<text x="40.6" y="90.1">4</text>
<text x="310.3" y="127.1">1</text>
<text x="310.3" y="130.7">2</text>
<text x="311.7" y="128.9">N.C</text>
<text x="310.3" y="137.7">4</text>
<text x="311.7" y="132.4">A</text>
<text x="311.7" y="139.5">Y</text>
<text x="77.4" y="153.6">1</text>
<text x="78.9" y="155.4">1E#</text>
<text x="77.4" y="157.1">2</text>
<text x="77.4" y="160.7">3</text>
<text x="78.9" y="158.9">1A0</text>
<text x="104.5" y="158.9">2E#</text>
<text x="106" y="160.7">14</text>
<text x="106" y="157.1">15</text>
<text x="77.4" y="164.2">4</text>
<text x="77.4" y="167.7">5</text>
<text x="78.9" y="162.4">1A1</text>
<text x="78.9" y="165.9">1Y0#</text>
<text x="104.5" y="165.9">2A1</text>
<text x="104.5" y="162.4">2A0</text>
<text x="106" y="167.7">12</text>
<text x="106" y="164.2">13</text>
<text x="77.4" y="171.2">6</text>
<text x="78.9" y="169.5">1Y1#</text>
<text x="78.9" y="173">1Y2#</text>
<text x="104.5" y="173">2Y1#</text>
<text x="104.5" y="169.5">2Y0#</text>
<text x="106" y="171.2">11</text>
<text x="333" y="171.2">1</text>
<text x="77.4" y="174.8">7</text>
<text x="78.9" y="176.5">1Y3#</text>
<text x="104.5" y="176.5">2Y2#</text>
<text x="106" y="178.3">9</text>
<text x="106" y="174.8">10</text>
<text x="333" y="178.3">5</text>
<text x="104.5" y="180.1">2Y3#</text>
<text x="211.5" y="181.8">1</text>
<text x="213" y="183.6">IN</text>
<text x="228" y="183.6">OUT</text>
<text x="229.5" y="181.8">5</text>
<text x="333" y="185.3">4</text>
<text x="351.4" y="181.8">6</text>
<text x="211.5" y="188.9">3</text>
<text x="213" y="190.6">EN</text>
<text x="228" y="190.6">NC</text>
<text x="229.5" y="188.9">4</text>
<text x="142.7" y="257.7">1</text>
<text x="142.7" y="261.2">2</text>
<text x="144.2" y="259.4">1OUT</text>
<text x="144.2" y="263">1IN-</text>
<text x="169.8" y="263">2OUT</text>
<text x="171.3" y="261.2">7</text>
<text x="142.7" y="264.7">3</text>
<text x="144.2" y="266.5">1IN+</text>
<text x="169.8" y="266.5">2IN-</text>
<text x="171.3" y="268.3">5</text>
<text x="171.3" y="264.7">6</text>
<text x="169.8" y="270">2IN+</text>
</g>
<g font-size="3.2">
<text x="35.3" y="29.8">D-</text>
<text x="37" y="28.4">2</text>
<text x="75.8" y="24.8">1</text>
<text x="111.1" y="24.8">6</text>
<text x="35.3" y="33.3">D+</text>
<text x="37" y="35.4">4</text>
<text x="37" y="31.9">3</text>
<text x="75.8" y="35.4">2</text>
<text x="111.1" y="35.4">5</text>
<text x="35.3" y="36.8">GND</text>
<text x="75.8" y="46">3</text>
<text x="111.1" y="46">4</text>
<text x="174.4" y="60.1">5</text>
<text x="175.9" y="61.9">GND</text>
<text x="75.8" y="72.5">1</text>
<text x="111.1" y="72.5">6</text>
<text x="75.8" y="83">2</text>
<text x="111.1" y="83">5</text>
<text x="75.8" y="93.6">3</text>
<text x="111.1" y="93.6">4</text>
<text x="310.3" y="134.2">3</text>
<text x="311.7" y="136">GND</text>
<text x="77.4" y="178.3">8</text>
<text x="78.9" y="180.1">GND</text>
<text x="211.5" y="185.3">2</text>
<text x="213" y="187.1">GND</text>
<text x="341.8" y="191.3" transform="rotate(-90 341.8 191.3)">2</text>
<text x="142.7" y="268.3">4</text>
<text x="144.2" y="270">GND</text>
</g>
<g font-size="3.2" fill="#f00">
<text x="35.3" y="26.2">VCC</text>
<text x="37" y="24.8">1</text>
<text x="194.5" y="47.8">VCC</text>
<text x="196" y="46">10</text>
<text x="310.3" y="141.3">5</text>
<text x="311.7" y="143">VCC</text>
<text x="104.5" y="155.4">VCC</text>
<text x="106" y="153.6">16</text>
<text x="341.8" y="173" transform="rotate(-90 341.8 173)">3</text>
<text x="171.3" y="257.7">8</text>
<text x="169.8" y="259.4">VCC+</text>
</g>
</svg>
